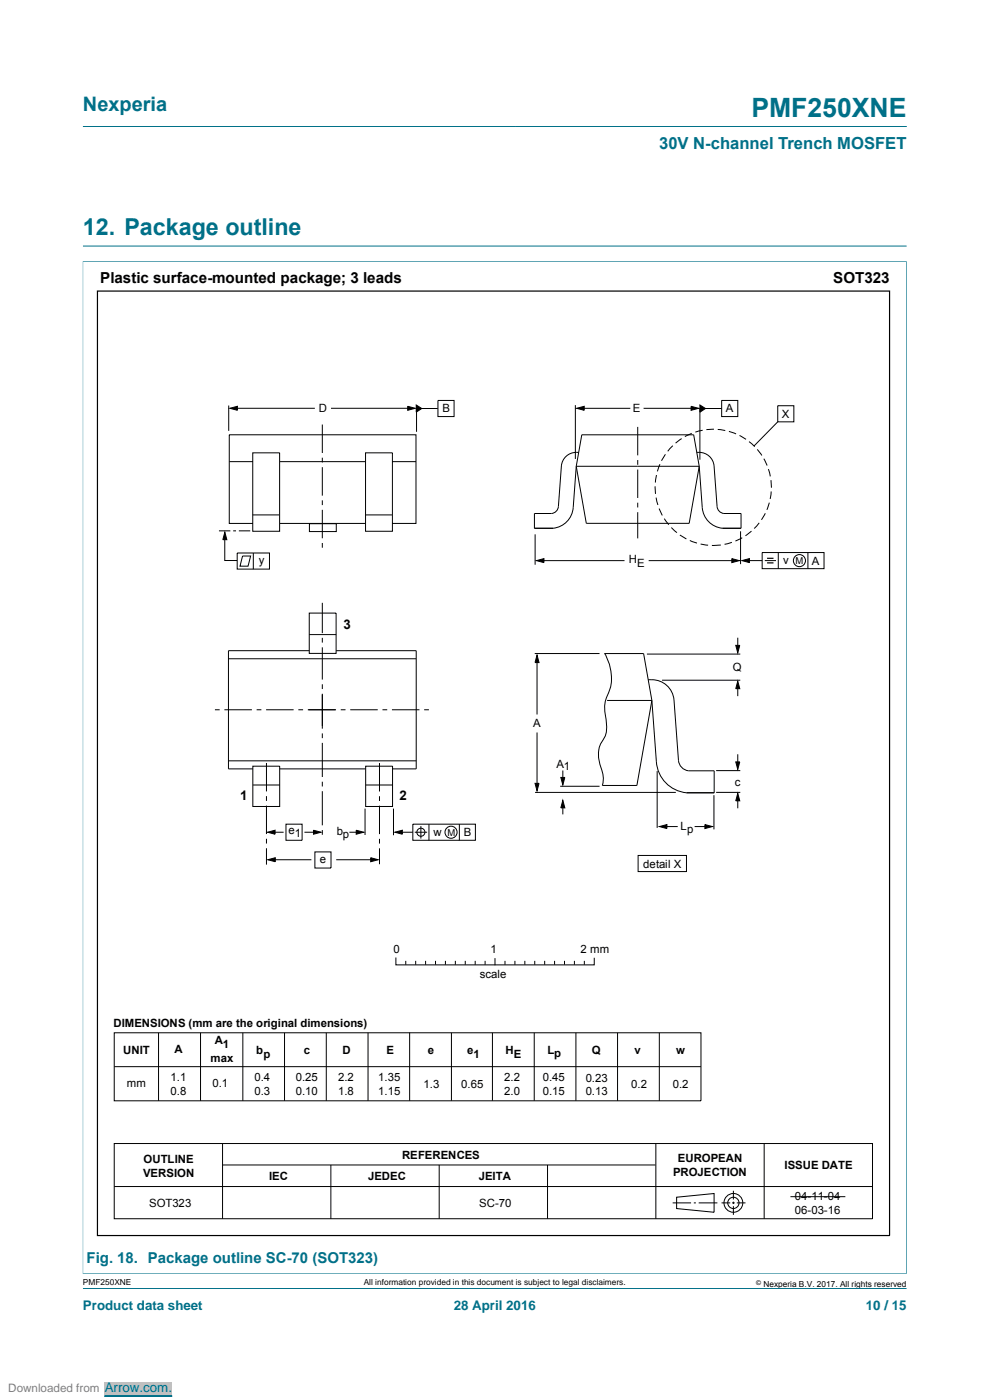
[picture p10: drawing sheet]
<svg xmlns="http://www.w3.org/2000/svg" width="210mm" height="297mm" viewBox="0 0 210 297" stroke-linecap="round" stroke-linejoin="round" font-family="sans-serif">
<path d="M17.6 26.8h174.7M17.5 55.5h174.9M17.6 52.2h174.7M17.6 55.4v214.9M192.3 55.4v214.9M17.5 270.2h174.9M17.6 273.3h174.7" fill="none" stroke="#007088" stroke-width=".21"/>
<g fill="none" stroke="#000" stroke-width=".21">
<path d="M48.5 86v5.4M48.6 92.2h39.6v18.8h-39.6zM48.6 97.9h39.6M48.8 86.6l1.6-.4v.8zM49.7 86.6h17.1M70.2 86.6h17M86.5 86.2l1.6 .4-1.6 .4zM88.3 85.9l1.2 .8-1.2 .7zM88.4 86.1v5.5M88.8 86.7h4.1M92.9 85h3.4v3.4h-3.4zM122 85.9v11.5"/>
<path d="M122.3 86.6l1.6-.4v.8zM123 86.6h10.7M136.5 86.6h10.9M146.6 86.2l1.6 .4-1.6 .4zM148.5 86.5v11M148.5 85.9l1.1 .8-1.1 .7zM149 86.7h4.1M153.1 85h3.4v3.4h-3.4zM46.4 112.6h2.5M47.7 113.4v5.5h2.6M47.7 112.9l.4 1.6h-.8zM49.5 112.6h.6"/>
<path d="M50.3 117.3h6.9v3.4h-6.9zM50.7 112.6h2.4M51.5 118h1.7l-.6 2.1h-1.7zM53.7 117.3v3.4M65.6 111.1h5.7v1.7h-5.7zM113.5 113.4v6.4M113.8 118.9l1.6-.4v.9zM114.6 118.9h17.9M137.6 118.9h18.2M155.2 118.5l1.6 .4-1.6 .5zM157.4 118.9l1.6-.4v.9zM158.3 118.9h3.4"/>
<path d="M161.7 117.2h13.1v3.4h-13.1zM162.2 118.9h2.4M165.1 117.2v3.4M171.4 117.2v3.4M48.5 139.8h39.7M65.6 130.1h5.7v8.5h-5.7zM65.6 134.6h5.7M65.6 138h-17.1v25.1h5.1M68.4 127.9v6.4M68.4 135.3v1M68.4 137.3v6.9M71.3 138h17v25.1h-5"/>
<path d="M113.4 138.6h13.8M113.9 139l.4 1.6h-.8zM137.2 138.8h19.8M156.1 136.9h.8l-.4 1.6zM156.5 135.3v2.4M45.6 150.6h1M47.6 150.6h5.8M54.4 150.6h1M56.4 150.6h5.9M63.3 150.6h1M65.3 150.6h6M68.4 145.2v1"/>
<path d="M68.4 147.2v7.4M68.4 155.6v1M68.4 157.6v7.2M72.3 150.6h1M74.3 150.6h5.8M81.1 150.6h1M83.1 150.6h5.9M90 150.6h1M113.9 140.3v11.3M113.9 155.4v11.4M140.4 144.3h16.6M156.5 144.5l.4 1.6h-.8z"/>
<path d="M156.5 145.3v2.4M48.5 161.4h39.8M53.6 162.5h5.7v8.6h-5.7zM53.6 166.5h5.7M56.8 176.6l1.5-.5v.9zM57.6 176.6h2.6M59.3 163.1h18.3M60.7 174.8h3.4v3.5h-3.4zM64.6 176.6h2.7M66.5 176.1l1.6 .5-1.6 .4zM68.4 165.8v1M68.4 167.8v7.3"/>
<path d="M68.4 176.1v1M74.1 176.6h2.2M75.6 176.1l1.5 .5-1.5 .4zM77.4 171.5v5.6M77.6 162.5h5.7v8.6h-5.7zM77.6 166.5h5.7M83.5 171.5v5.7M83.8 176.6l1.5-.5v.9zM84.6 176.6h3M87.6 174.8h13.2v3.5h-13.2zM88 176.6h2.6M89.3 175.3v2.6"/>
<path d="M91 174.8v3.5M113.5 166.2h.8l-.4 1.6zM113.5 168.1h29.9M118.8 166.8h8.4M119 164.9h.8l-.4 1.6zM119.4 169.8l.4 1.6h-.8zM119.4 163.5v2.5M119.4 170.8v2M139.4 163.6v12M139.9 175.3l1.6-.4v.9zM140.8 175.3h3M147.3 175.3h2.7"/>
<path d="M149.5 174.9l1.6 .4-1.6 .5zM151.4 168.7v7.2M151.9 168.1h5.1M151.9 163.5h5.1M156.1 161.6h.8l-.4 1.6zM156.5 168.3l.4 1.6h-.8zM156.5 160v2.4M156.5 169.1v2.4M56.8 182.4l1.6-.4v.8zM57.7 182.4h8.4M66.8 180.7h3.4v3.4h-3.4zM71.3 182.4h8.1"/>
<path d="M78.6 182l1.6 .4-1.6 .4zM135.4 181.5h10.2v3.4h-10.2zM24.2 219.1h124.5v14.4h-124.5zM33.6 219.1v14.4M42.5 219.1v14.4M51.5 219.1v14.4M60.4 219.1v14.4M69.2 219.1v14.4M78.1 219.1v14.4M86.9 219v14.5M95.8 219.1v14.4M104.5 219.1v14.4"/>
<path d="M113.3 219.1v14.4M122.2 219.1v14.4M131 219.1v14.4M139.9 219.1v14.4M24.3 226.3h124.4M24.2 251.7h160.9M24.2 242.6h160.9v15.9h-160.9zM47.2 242.6v15.9M47.2 247.1h91.8M70.2 247.1v11.4M93.2 247.1v11.4M116.1 247.1v11.4"/>
<path d="M139.1 242.6v15.9M142.7 255.2h3.9M143.5 254l8-.8v4l-8-.8zM147.2 255.2h.4M148.2 255.2h4M153.1 255.2h1.8M155.3 255.2h.6M155.6 252.6v1.9M155.6 254.9v.5M155.6 255.9v1.8M156.3 255.2h1.8M162.1 242.6v15.9"/>
<circle cx="169.6" cy="118.9" r="1.28"/>
<circle cx="89.3" cy="176.6" r=".86"/>
<circle cx="95.7" cy="176.6" r="1.28"/>
<circle cx="155.6" cy="255.2" r="1.99"/>
<circle cx="155.6" cy="255.2" r="1.2"/>
</g>
<g fill="#000">
<path d="M48.8 86.6l1.6-.4v.8zM86.5 86.2l1.6 .4-1.6 .4zM88.3 85.9l1.2 .8-1.2 .7zM122.3 86.6l1.6-.4v.8zM146.6 86.2l1.6 .4-1.6 .4zM148.5 85.9l1.1 .8-1.1 .7zM47.7 112.9l.4 1.6h-.8zM113.8 118.9l1.6-.4v.9zM155.2 118.5l1.6 .4-1.6 .5zM157.4 118.9l1.6-.4v.9zM156.1 136.9h.8l-.4 1.6zM113.9 139l.4 1.6h-.8z"/>
<path d="M156.5 144.5l.4 1.6h-.8zM56.8 176.6l1.5-.5v.9zM66.5 176.1l1.6 .5-1.6 .4zM75.6 176.1l1.5 .5-1.5 .4zM83.8 176.6l1.5-.5v.9zM113.5 166.2h.8l-.4 1.6zM119.4 169.8l.4 1.6h-.8zM119 164.9h.8l-.4 1.6zM139.9 175.3l1.6-.4v.9zM149.5 174.9l1.6 .4-1.6 .5zM156.5 168.3l.4 1.6h-.8zM156.1 161.6h.8l-.4 1.6z"/>
<path d="M56.8 182.4l1.6-.4v.8zM78.6 182l1.6 .4-1.6 .4z"/>
</g>
<path d="M20.7 61.7h168v200.4h-168zM162.7 118.4h1.4M162.7 119.4h1.4" fill="none" stroke="#000" stroke-width=".25"/>
<path d="M77.5 96.1h5.7v16.6h-5.7z" fill="#fff"/>
<path d="M77.5 96.1h5.7v16.6h-5.7zM77.5 109.2h5.6" fill="none" stroke="#000" stroke-width=".21"/>
<path d="M53.6 96.1h5.7v16.6h-5.7z" fill="#fff"/>
<g fill="none" stroke="#000" stroke-width=".21">
<path d="M53.6 96.1h5.7v16.6h-5.7zM68.4 90.1v6M68.4 97.1v1M68.4 99.1v6M122.2 98.9h26.1M122.2 98.9l2.2 12.1h21.8l2.1-12.1M122.8 96a3.2 3.2 0 0 0-3.7 2.8l-.6 8.6a1.62 1.62 0 0 1-1.5 1.5h-3.6v3.2h3.9a4.8 4.8 0 0 0 4.3-4.4l.6-8.8M135.3 90.6v6M135.3 97.6v1M135.3 99.6v6M140 98.5l-.6 1.5M141.1 96.4l-.8 1.4"/>
<path d="M142.7 94.6l-1.1 1.1M144.6 93l-1.3 1M146.7 91.9l-1.4 .7M147.8 96a3.2 3.2 0 0 1 3.7 2.8l.6 8.6a1.62 1.62 0 0 0 1.5 1.5h3.6v3.2h-4a4.8 4.8 0 0 1-4.2-4.4l-.7-8.8M148.3 98.9l-1.2-6.7h-23.7l-1.2 6.7M149.1 91.3l-1.6 .4M151.4 91.1h-1.6M152.2 91.1l1.6 .2M154.6 91.5l1.5 .6M156.9 92.4l1.4 .8M158.9 93.7l1.2 1.1M160.6 95.3l1 1.3"/>
<path d="M162 97.3l.7 1.5M163 99.5l.4 1.6M165 86.1h3.4v3.4h-3.4zM165 89.5l-5.1 5.1M53.6 109.2h5.6M68.4 106.1v1.1M68.4 108.2v6M68.4 115.2v1M135.3 106.6v1.1M135.3 108.7v5.5M139 103.2v1.6M139.2 105.6l.4 1.5"/>
<path d="M139.3 100.8l-.3 1.6M139.8 107.9l.7 1.4M140.9 110l1 1.3M142.4 111.9l1.2 1.1M144.2 113.5l1.4 .8M146.3 114.7l1.5 .5M148.6 115.4l1.6 .3M152.9 115.6l-1.9 .1M155.2 115.1l-1.5 .4M157.1 112.7v7M157.4 114.1l-1.4 .7M159.4 112.7l-1.3 1"/>
<path d="M161 110.9l-1 1.2M162.3 108.9l-.8 1.4M163.2 106.6l-.5 1.6M163.5 101.9l.1 1.6M163.6 104.3l-.2 1.6M128.2 138.6h8.3l1.8 10M128.3 138.7a9.7 9.7 0 0 1 .3 9.5 6.4 6.4 0 0 0-.2 3.5 7.9 7.9 0 0 1-.1 4.7 6.1 6.1 0 0 0-.8 6.6 5.8 5.8 0 0 1 .3 3.6h7.3l3.2-18M128.8 148.6h9.5M137.5 144.2a4.8 4.8 0 0 1 5.5 4.3l.9 12.8a2.42 2.42 0 0 0 2.2 2.2h5.4v4.7h-5.9a7.1 7.1 0 0 1-6.4-6.6l-.9-13M56.5 161.9v6M56.5 168.9v1M56.5 170.9v6"/>
<path d="M56.5 177.9v1M56.5 180v3.4M80.5 161.9v6M80.5 168.9v1M80.5 170.9v6.1M80.5 178v1M80.5 180v3.3M97.4 174.8v3.5M84 203.2v1.5h42.1v-1.4M86.1 203.8v.8M88.2 203.8v.8M90.3 203.8v.8"/>
<path d="M92.4 203.8v.8M94.5 203.8v.8M96.6 203.8v.8M98.7 203.8v.8M100.8 203.8v.8M102.9 203.8v.8M105 203.4v1.3M107.1 203.8v.8M109.2 203.8v.8M111.3 203.8v.8M113.4 203.8v.8M115.5 203.8v.8"/>
<path d="M117.6 203.8v.8M119.7 203.8v.8M121.8 203.8v.8M124 203.8v.8M167.7 253.9h11.6"/>
</g>
<path d="M0 294.5h70.6" fill="none" stroke="#fff" stroke-width="2.5" stroke-linecap="butt"/>
<path d="M22.2 293.2h14.3v2.6h-14.3z" fill="#c0c0c0"/>
<path d="M22.2 296.2h14.3" fill="none" stroke="#00f" stroke-width=".21"/>
<path d="M0 294.5h70.6" fill="none" stroke="#fff" stroke-width="2.5" stroke-linecap="butt"/>
<path d="M22.2 293.2h14.3v2.6h-14.3z" fill="#c0c0c0"/>
<path d="M22.2 296.2h14.3" fill="none" stroke="#00f" stroke-width=".21"/>
<path d="M0 294.5h70.6" fill="none" stroke="#fff" stroke-width="2.5" stroke-linecap="butt"/>
<path d="M22.2 293.2h14.3v2.6h-14.3z" fill="#c0c0c0"/>
<path d="M22.2 296.2h14.3" fill="none" stroke="#00f" stroke-width=".21"/>
<path d="M0 294.5h70.6" fill="none" stroke="#fff" stroke-width="2.5" stroke-linecap="butt"/>
<path d="M22.2 293.2h14.3v2.6h-14.3z" fill="#c0c0c0"/>
<path d="M22.2 296.2h14.3" fill="none" stroke="#00f" stroke-width=".21"/>
<path d="M0 294.5h70.6" fill="none" stroke="#fff" stroke-width="2.5" stroke-linecap="butt"/>
<path d="M22.2 293.2h14.3v2.6h-14.3z" fill="#c0c0c0"/>
<path d="M22.2 296.2h14.3" fill="none" stroke="#00f" stroke-width=".21"/>
<path d="M0 294.5h70.6" fill="none" stroke="#fff" stroke-width="2.5" stroke-linecap="butt"/>
<path d="M22.2 293.2h14.3v2.6h-14.3z" fill="#c0c0c0"/>
<path d="M22.2 296.2h14.3" fill="none" stroke="#00f" stroke-width=".21"/>
<path d="M0 294.5h70.6" fill="none" stroke="#fff" stroke-width="2.5" stroke-linecap="butt"/>
<path d="M22.2 293.2h14.3v2.6h-14.3z" fill="#c0c0c0"/>
<path d="M22.2 296.2h14.3" fill="none" stroke="#00f" stroke-width=".21"/>
<path d="M0 294.5h70.6" fill="none" stroke="#fff" stroke-width="2.5" stroke-linecap="butt"/>
<path d="M22.2 293.2h14.3v2.6h-14.3z" fill="#c0c0c0"/>
<path d="M22.2 296.2h14.3" fill="none" stroke="#00f" stroke-width=".21"/>
<path d="M0 294.5h70.6" fill="none" stroke="#fff" stroke-width="2.5" stroke-linecap="butt"/>
<path d="M22.2 293.2h14.3v2.6h-14.3z" fill="#c0c0c0"/>
<path d="M22.2 296.2h14.3" fill="none" stroke="#00f" stroke-width=".21"/>
<path d="M0 294.5h70.6" fill="none" stroke="#fff" stroke-width="2.5" stroke-linecap="butt"/>
<path d="M22.2 293.2h14.3v2.6h-14.3z" fill="#c0c0c0"/>
<path d="M22.2 296.2h14.3" fill="none" stroke="#00f" stroke-width=".21"/>
<text font-size="5.6" fill="#007088" x="159.4" y="24.8">PMF250XNE</text>
<text font-size="4.9" fill="#007088" x="17.6" y="49.8">12. Package outline</text>
<text font-size="4.2" fill="#007088" x="17.6" y="23.6">Nexperia</text>
<text font-size="3.5" fill="#007088" x="139.8" y="31.7">30V N-channel Trench MOSFET</text>
<g font-size="3.2">
<text x="21.3" y="60">Plastic surface-mounted package; 3 leads</text>
<text x="176.8" y="60">SOT323</text>
</g>
<text font-size="3.2" fill="#007088" x="18.4" y="268">Fig. 18. Package outline SC-70 (SOT323)</text>
<g font-size="2.8">
<text x="72.9" y="133.5">3</text>
<text x="51" y="169.8">1</text>
<text x="84.7" y="169.8">2</text>
</g>
<g font-size="2.8" fill="#007088">
<text x="17.6" y="277.9">Product data sheet</text>
<text x="96.2" y="277.9">28 April 2016</text>
<text x="183.7" y="277.9">10 / 15</text>
</g>
<text font-size="2.8" fill="#00f" x="22.2" y="295.2">Arrow.com.</text>
<text font-size="2.5" fill="#808080" x="1.8" y="295.2">Downloaded from</text>
<g font-size="2.4">
<text x="67.6" y="87.4">D</text>
<text x="93.8" y="87.5">B</text>
<text x="134.2" y="87.5">E</text>
<text x="154" y="87.5">A</text>
<text x="165.8" y="88.6">X</text>
<text x="54.9" y="119.6">y</text>
<text x="133.4" y="119.5">H</text>
<text x="166.1" y="119.6">v</text>
<text x="172.2" y="119.8">A</text>
<text x="135.2" y="120.3">E</text>
<text x="155.5" y="142.3">Q</text>
<text x="113.1" y="154.2">A</text>
<text x="118" y="162.9">A1</text>
<text x="155.9" y="166.9">c</text>
<text x="61.2" y="176.9">e</text>
<text x="62.5" y="177.6">1</text>
<text x="71.4" y="177.1">b</text>
<text x="72.7" y="177.8">p</text>
<text x="91.9" y="177.3">w</text>
<text x="98.4" y="177.3">B</text>
<text x="144.4" y="176.1">Lp</text>
<text x="67.9" y="183">e</text>
<text x="136.4" y="184.1">detail X</text>
<text x="83.5" y="202.1">0</text>
<text x="104.1" y="202.1">1</text>
<text x="123.2" y="202.1">2 mm</text>
<text x="101.8" y="207.4">scale</text>
<text x="24.1" y="217.9">DIMENSIONS (mm are the original dimensions)</text>
<text x="45.6" y="221.6">A</text>
<text x="26.1" y="223.6">UNIT</text>
<text x="37" y="223.3">A</text>
<text x="44.7" y="225.3">max</text>
<text x="47.3" y="222.3">1</text>
<text x="54.3" y="223.6">b</text>
<text x="55.9" y="224.4">p</text>
<text x="64.4" y="223.6">c</text>
<text x="72.7" y="223.6">D</text>
<text x="82" y="223.6">E</text>
<text x="90.8" y="223.6">e</text>
<text x="99.1" y="223.6">e</text>
<text x="100.4" y="224.4">1</text>
<text x="107.2" y="223.6">H</text>
<text x="109" y="224.4">E</text>
<text x="116.1" y="223.6">Lp</text>
<text x="125.6" y="223.6">Q</text>
<text x="134.6" y="223.6">v</text>
<text x="143.4" y="223.6">w</text>
<text x="26.9" y="230.5">mm</text>
<text x="36.2" y="229.3">1.1</text>
<text x="36.2" y="232.2">0.8</text>
<text x="45.1" y="230.6">0.1</text>
<text x="54" y="229.3">0.4</text>
<text x="54" y="232.2">0.3</text>
<text x="62.8" y="229.4">0.25</text>
<text x="62.8" y="232.3">0.10</text>
<text x="71.7" y="229.4">2.2</text>
<text x="71.7" y="232.3">1.8</text>
<text x="80.2" y="229.4">1.35</text>
<text x="80.2" y="232.3">1.15</text>
<text x="89.8" y="230.7">1.3</text>
<text x="97.8" y="230.7">0.65</text>
<text x="107" y="229.4">2.2</text>
<text x="107" y="232.3">2.0</text>
<text x="115.2" y="229.4">0.45</text>
<text x="115.2" y="232.3">0.15</text>
<text x="124.2" y="229.4">0.23</text>
<text x="124.2" y="232.4">0.13</text>
<text x="133.9" y="230.7">0.2</text>
<text x="142.7" y="230.7">0.2</text>
<text x="85.3" y="245.8">REFERENCES</text>
<text x="30.3" y="249.7">VERSION</text>
<text x="30.5" y="246.8">OUTLINE</text>
<text x="57.1" y="250.4">IEC</text>
<text x="78.1" y="250.4">JEDEC</text>
<text x="101.6" y="250.4">JEITA</text>
<text x="142.8" y="249.4">PROJECTION</text>
<text x="143.8" y="246.5">EUROPEAN</text>
<text x="166.4" y="248">ISSUE DATE</text>
<text x="31.6" y="256">SOT323</text>
<text x="101.6" y="256">SC-70</text>
<text x="168.6" y="254.6">04-11-04</text>
<text x="168.6" y="257.6">06-03-16</text>
</g>
<g font-size="2">
<text x="168.8" y="119.6">M</text>
<text x="94.9" y="177.3">M</text>
</g>
<g font-size="1.8">
<text x="17.6" y="272.7">PMF250XNE</text>
<text x="77.2" y="272.7">All information provided in this document is subject to legal disclaimers.</text>
<text x="161.9" y="273">Nexperia B.V. 2017. All rights reserved</text>
</g>
<text font-size="1.4" x="160.4" y="272.6">©</text>
</svg>
